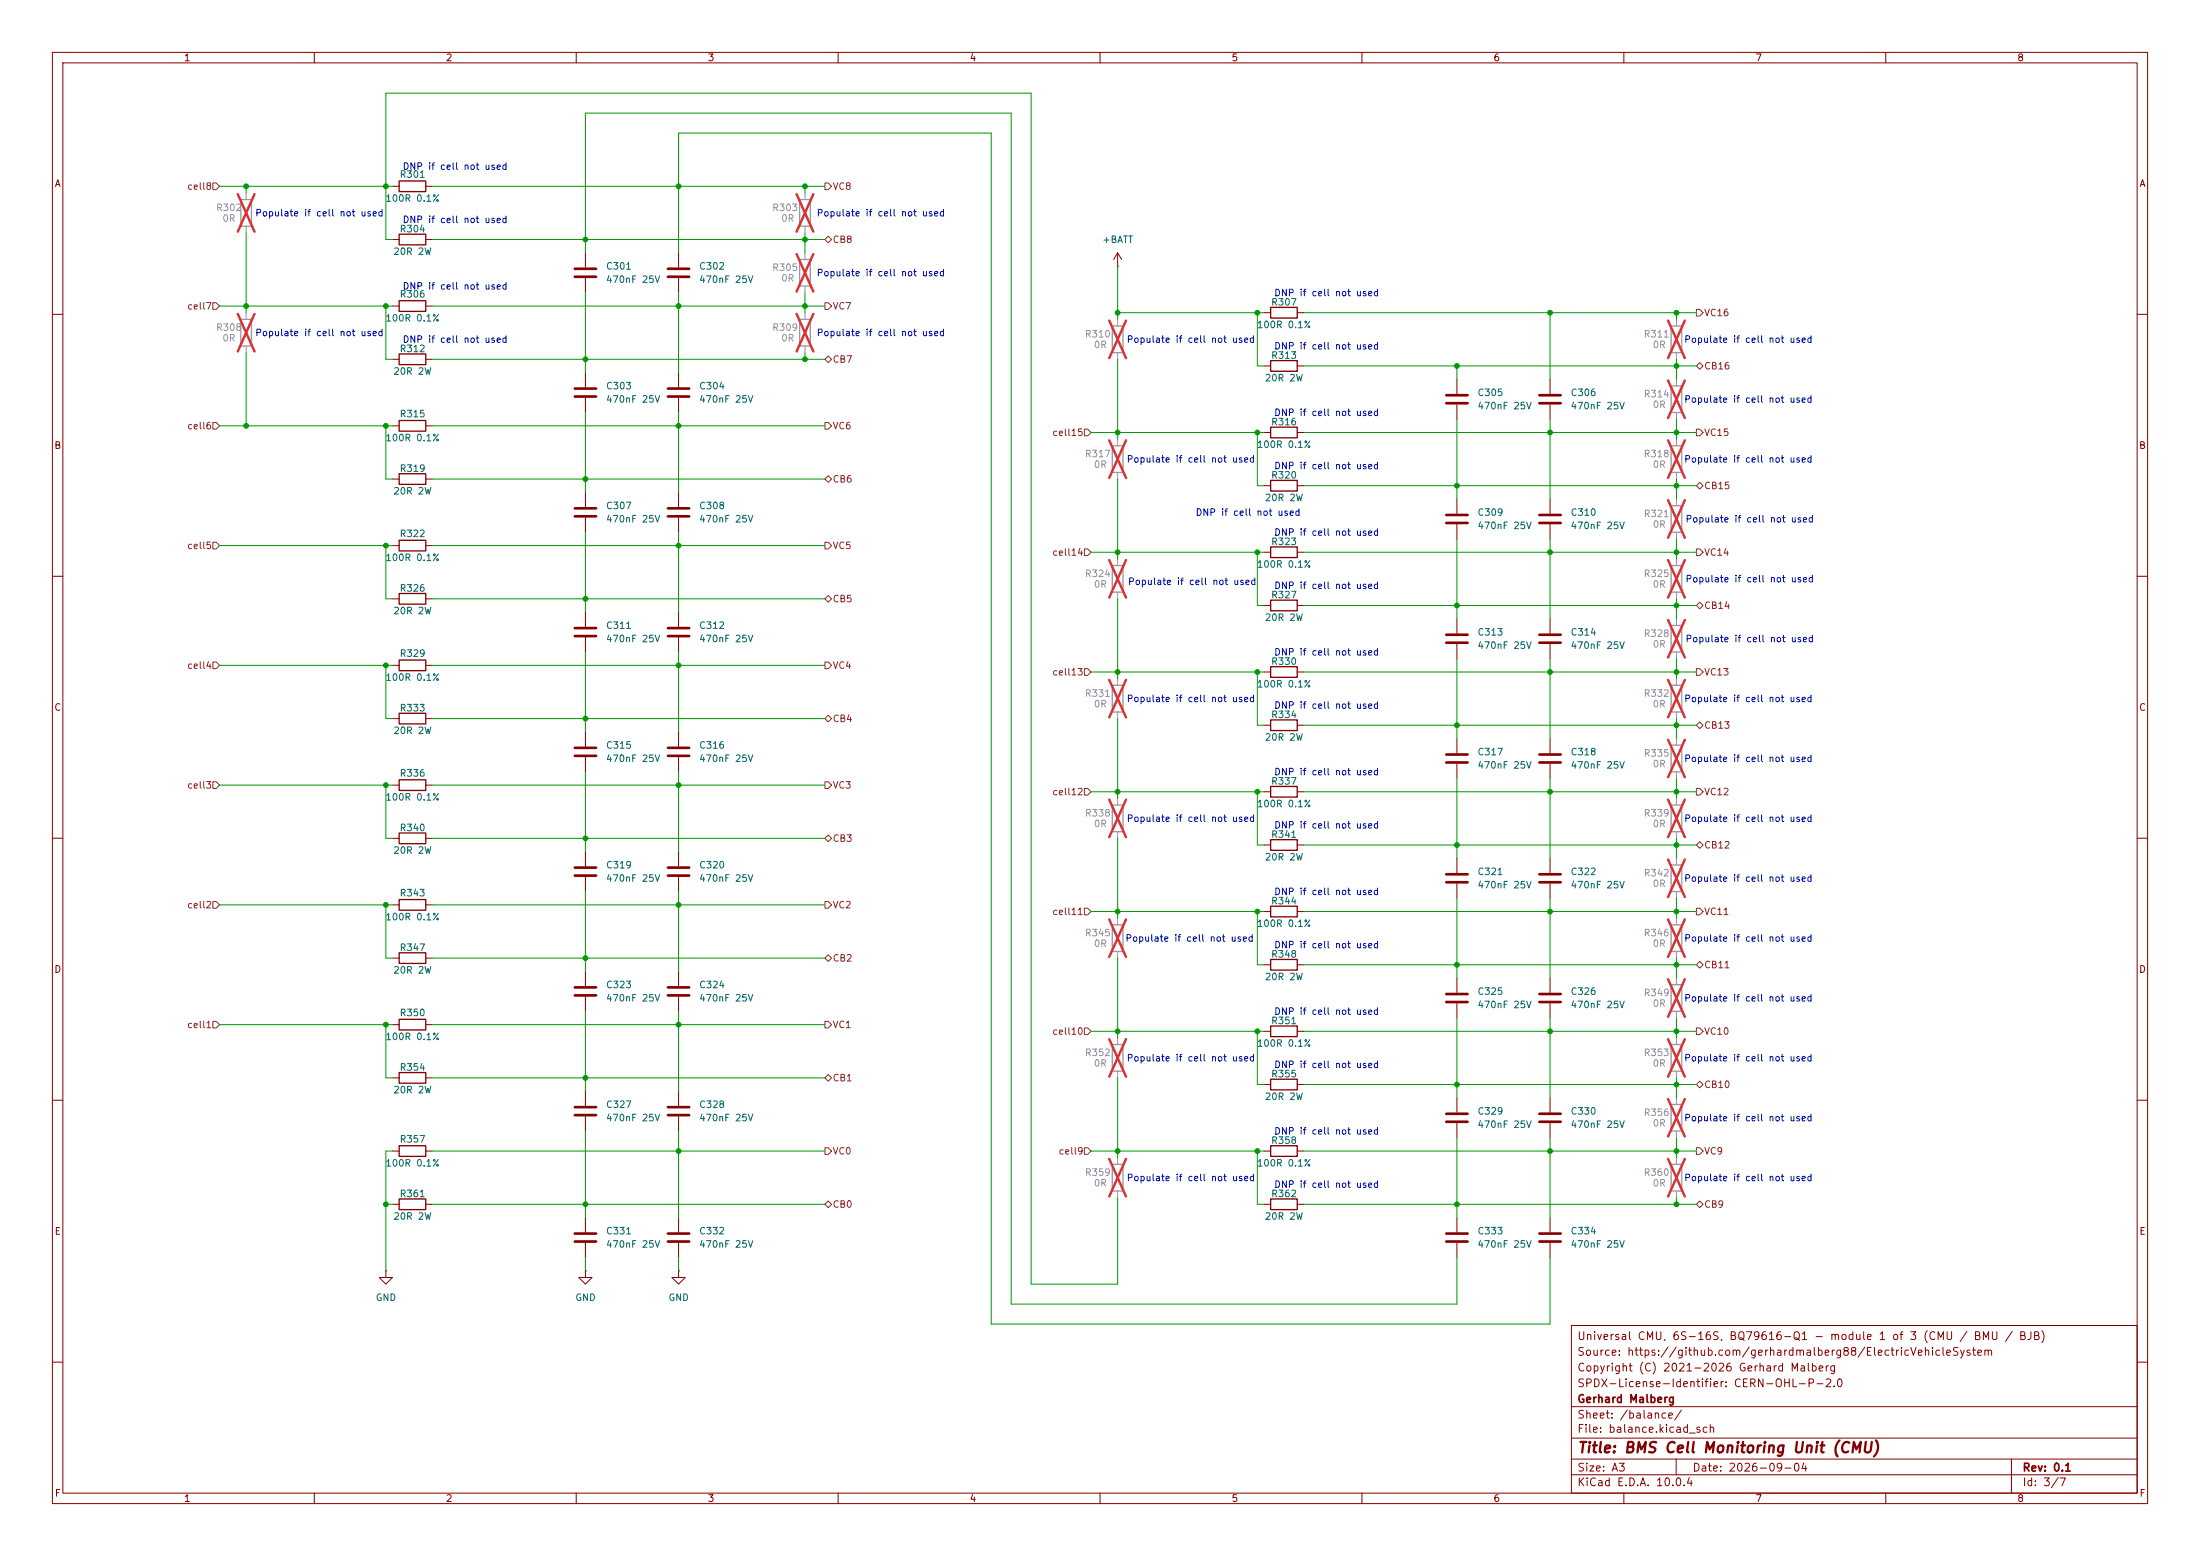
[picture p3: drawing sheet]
<svg xmlns="http://www.w3.org/2000/svg" width="420mm" height="297mm" viewBox="0 0 420 297" stroke-linecap="round" stroke-linejoin="round" font-family="sans-serif">
<g fill="none" stroke="#840000" stroke-width=".19">
<path d="M10 10h400v277h-400zM12 12h396v273h-396zM60 10v2M110 10v2M160 10v2M210 10v2M260 10v2M310 10v2M360 10v2M74.9 35.6h1.3M81.3 35.6h1.2M74.9 45.7h1.3"/>
<path d="M74.9 58.4h1.3M81.3 45.7h1.2M81.3 58.4h1.2M111.8 48.3v2.8M111.8 53.1v2.8M129.5 48.3v2.8M129.5 53.1v2.8M213.4 50.8h.1M213.4 48.3l-.8 1.2M213.4 48.3l.7 1.2M213.4 48.3v2.5M241.3 59.7h1.3"/>
<path d="M247.6 59.7h1.3M10 60h2M74.9 68.6h1.3M81.3 68.6h1.2M111.8 71.1v2.8M111.8 75.9v2.8M129.5 71.1v2.8M129.5 75.9v2.8M241.3 69.9h1.3M247.6 69.9h1.3M278.1 72.4v2.8M278.1 77.2v2.8"/>
<path d="M295.9 72.4v2.8M295.9 77.2v2.8M408 60h2M74.9 91.4h1.3M74.9 81.3h1.3M81.3 91.4h1.2M81.3 81.3h1.2M111.8 94v2.8M111.8 98.8v2.8M129.5 94v2.8M129.5 98.8v2.8M241.3 82.6h1.3"/>
<path d="M241.3 92.7h1.3M247.6 82.6h1.3M247.6 92.7h1.3M278.1 95.3v2.7M295.9 95.3v2.7M10 110h2M74.9 104.1h1.3M74.9 114.3h1.3M81.3 104.1h1.2M81.3 114.3h1.2M111.8 116.8v2.8M129.5 116.8v2.8"/>
<path d="M241.3 115.6h1.3M241.3 105.4h1.3M247.6 115.6h1.3M247.6 105.4h1.3M278.1 100.1v2.8M278.1 118.1v2.8M295.9 100.1v2.8M295.9 118.1v2.8M408 110h2M74.9 127h1.3M74.9 137.2h1.3M81.3 127h1.2"/>
<path d="M81.3 137.2h1.2M111.8 121.7v2.8M111.8 139.7v2.8M129.5 121.7v2.8M129.5 139.7v2.8M241.3 138.4h1.3M241.3 128.3h1.3M247.6 138.4h1.3M247.6 128.3h1.3M278.1 122.9v2.8M295.9 122.9v2.8M10 160h2"/>
<path d="M74.9 149.9h1.3M81.3 149.9h1.2M111.8 144.5v2.8M129.5 144.5v2.8M241.3 151.1h1.3M247.6 151.1h1.3M278.1 141v2.8M278.1 145.8v2.8M295.9 141v2.8M295.9 145.8v2.8M408 160h2M74.9 172.7h1.3"/>
<path d="M74.9 160h1.3M81.3 172.7h1.2M81.3 160h1.2M111.8 162.6v2.8M111.8 167.4v2.8M129.5 162.6v2.8M129.5 167.4v2.8M241.3 161.3h1.3M241.3 174h1.3M247.6 161.3h1.3M247.6 174h1.3M278.1 163.8v2.8"/>
<path d="M278.1 168.7v2.8M295.9 163.8v2.8M295.9 168.7v2.8M74.9 195.6h1.3M74.9 182.9h1.3M81.3 195.6h1.2M81.3 182.9h1.2M111.8 185.4v2.8M111.8 190.2v2.8M129.5 185.4v2.8M129.5 190.2v2.8M241.3 184.2h1.3"/>
<path d="M241.3 196.9h1.3M247.6 184.2h1.3M247.6 196.9h1.3M278.1 186.7v2.8M278.1 191.5v2.8M295.9 186.7v2.8M295.9 191.5v2.8M10 210h2M74.9 205.7h1.3M74.9 219.7h1.3M81.3 205.7h1.2M81.3 219.7h1.2"/>
<path d="M111.8 208.3v2.8M111.8 213.1v2.8M129.5 208.3v2.8M129.5 213.1v2.8M241.3 219.7h1.3M241.3 207h1.3M247.6 219.7h1.3M247.6 207h1.3M278.1 209.6v2.7M278.1 214.4v2.8M295.9 209.6v2.7M295.9 214.4v2.8"/>
<path d="M408 210h2M74.9 229.9h1.3M81.3 229.9h1.2M111.8 232.4v2.8M111.8 237.2v2.8M129.5 232.4v2.8M129.5 237.2v2.8M241.3 229.9h1.3M247.6 229.9h1.3M278.1 232.4v2.8M278.1 237.2v2.8M295.9 232.4v2.8"/>
<path d="M295.9 237.2v2.8M73.7 242.6v1.2h1.2l-1.2 1.3-1.3-1.3h1.3M73.7 242.6h.1M111.8 242.6v1.2h1.2l-1.2 1.3-1.3-1.3h1.3M111.8 242.6h.1M129.5 242.6v1.2h1.3l-1.3 1.3-1.2-1.3h1.2M129.5 242.6h.1M300 253h108v32h-108zM10 260h2M300 278.5h108M300 274.5h108M300 268.5h108"/>
<path d="M320 278.5v3M384 278.5v6.5M408 260h2M60 285v2M110 285v2M160 285v2M210 285v2M260 285v2M300 281.5h108M310 285v2M360 285v2"/>
</g>
<g fill="none" stroke="#9c9b98" stroke-width=".25">
<path d="M46 38.1h2v5.1h-2zM152.7 38.1h2v5.1h-2zM152.7 49.5h2v5.1h-2zM46 61h2v5h-2zM152.7 61h2v5h-2zM212.3 62.2h2.1v5.1h-2.1zM319 73.7h2.1v5h-2.1zM319 62.2h2.1v5.1h-2.1zM212.3 85.1h2.1v5.1h-2.1zM319 96.5h2.1v5.1h-2.1zM319 85.1h2.1v5.1h-2.1zM212.3 108h2.1v5h-2.1z"/>
<path d="M319 108h2.1v5h-2.1zM319 119.4h2.1v5.1h-2.1zM212.3 130.8h2.1v5.1h-2.1zM319 130.8h2.1v5.1h-2.1zM212.3 153.7h2.1v5.1h-2.1zM319 142.2h2.1v5.1h-2.1zM319 153.7h2.1v5.1h-2.1zM212.3 176.5h2.1v5.1h-2.1zM319 165.1h2.1v5.1h-2.1zM319 176.5h2.1v5.1h-2.1zM212.3 199.4h2.1v5.1h-2.1zM319 188h2.1v5h-2.1z"/>
<path d="M319 199.4h2.1v5.1h-2.1zM319 210.8h2.1v5.1h-2.1zM212.3 222.2h2.1v5.1h-2.1zM319 222.2h2.1v5.1h-2.1z"/>
</g>
<g fill="none" stroke="#9c9b98" stroke-width=".19">
<path d="M47 36.8v1.3M153.7 36.8v1.3M47 43.2v1.3M47 59.7v1.3M153.7 43.2v1.3M153.7 48.3v1.2M153.7 54.6v1.3M153.7 59.7v1.3M47 66v1.3M153.7 66v1.3M213.4 61v1.2M213.4 67.3v1.3"/>
<path d="M320 61v1.2M320 67.3v1.3M320 72.4v1.3M320 78.7v1.3M213.4 83.8v1.3M213.4 90.2v1.2M320 83.8v1.3M320 90.2v1.2M320 95.3v1.2M213.4 106.7v1.3M213.4 113v1.3M320 101.6v1.3"/>
<path d="M320 106.7v1.3M320 113v1.3M320 118.1v1.3M213.4 129.5v1.3M213.4 135.9v1.3M320 124.5v1.2M320 129.5v1.3M320 135.9v1.3M213.4 152.4v1.3M213.4 158.8v1.2M320 141v1.2M320 147.3v1.3"/>
<path d="M320 152.4v1.3M320 158.8v1.2M213.4 175.3v1.2M320 163.8v1.3M320 170.2v1.3M320 175.3v1.2M213.4 181.6v1.3M213.4 198.1v1.3M320 181.6v1.3M320 186.7v1.3M320 193v1.3M320 198.1v1.3"/>
<path d="M213.4 204.5v1.2M320 204.5v1.2M320 209.6v1.2M320 215.9v1.3M213.4 221v1.2M213.4 227.3v1.3M320 221v1.2M320 227.3v1.3"/>
</g>
<g fill="none" stroke="#e12e31" stroke-width=".46">
<path d="M45.4 37.1l3.2 7.1M48.6 37.1l-3.2 7.1M152.1 37.1l3.2 7.1M155.3 37.1l-3.2 7.1M45.4 59.9l3.2 7.2M48.6 59.9l-3.2 7.2M152.1 59.9l3.2 7.2M152.1 48.5l3.2 7.2M155.3 59.9l-3.2 7.2M155.3 48.5l-3.2 7.2M211.8 61.2l3.2 7.2M215 61.2l-3.2 7.2"/>
<path d="M318.4 72.6l3.2 7.2M318.4 61.2l3.2 7.2M321.6 72.6l-3.2 7.2M321.6 61.2l-3.2 7.2M211.8 84l3.2 7.2M215 84l-3.2 7.2M318.4 95.5l3.2 7.1M318.4 84l3.2 7.2M321.6 95.5l-3.2 7.1M321.6 84l-3.2 7.2M211.8 106.9l3.2 7.2M215 106.9l-3.2 7.2"/>
<path d="M318.4 106.9l3.2 7.2M318.4 118.3l3.2 7.2M321.6 106.9l-3.2 7.2M321.6 118.3l-3.2 7.2M211.8 129.8l3.2 7.1M215 129.8l-3.2 7.1M318.4 129.8l3.2 7.1M321.6 129.8l-3.2 7.1M211.8 152.6l3.2 7.2M215 152.6l-3.2 7.2M318.4 141.2l3.2 7.2M318.4 152.6l3.2 7.2"/>
<path d="M321.6 141.2l-3.2 7.2M321.6 152.6l-3.2 7.2M211.8 175.5l3.2 7.2M215 175.5l-3.2 7.2M318.4 164.1l3.2 7.1M318.4 175.5l3.2 7.2M321.6 164.1l-3.2 7.1M321.6 175.5l-3.2 7.2M211.8 198.3l3.2 7.2M215 198.3l-3.2 7.2M318.4 186.9l3.2 7.2M318.4 198.3l3.2 7.2"/>
<path d="M321.6 186.9l-3.2 7.2M321.6 198.3l-3.2 7.2M318.4 209.8l3.2 7.1M321.6 209.8l-3.2 7.1M211.8 221.2l3.2 7.2M215 221.2l-3.2 7.2M318.4 221.2l3.2 7.2M321.6 221.2l-3.2 7.2"/>
</g>
<g fill="none" stroke="#840000" stroke-width=".25">
<path d="M76.2 34.5h5.1v2.1h-5.1zM76.2 44.7h5.1v2h-5.1zM76.2 57.4h5.1v2h-5.1zM242.6 58.7h5v2h-5zM76.2 67.6h5.1v2h-5.1zM242.6 68.8h5v2.1h-5zM76.2 90.4h5.1v2.1h-5.1zM76.2 80.3h5.1v2h-5.1zM242.6 81.5h5v2.1h-5zM242.6 91.7h5v2h-5zM76.2 103.1h5.1v2.1h-5.1zM76.2 113.3h5.1v2h-5.1z"/>
<path d="M242.6 114.6h5v2h-5zM242.6 104.4h5v2h-5zM76.2 126h5.1v2h-5.1zM76.2 136.1h5.1v2.1h-5.1zM242.6 137.4h5v2h-5zM242.6 127.3h5v2h-5zM76.2 148.8h5.1v2.1h-5.1zM76.2 159h5.1v2h-5.1zM242.6 150.1h5v2h-5zM76.2 171.7h5.1v2h-5.1zM242.6 160.3h5v2h-5zM242.6 173h5v2h-5z"/>
<path d="M76.2 194.6h5.1v2h-5.1zM76.2 181.9h5.1v2h-5.1zM242.6 183.1h5v2.1h-5zM242.6 195.8h5v2.1h-5zM76.2 204.7h5.1v2.1h-5.1zM76.2 218.7h5.1v2h-5.1zM242.6 218.7h5v2h-5zM242.6 206h5v2h-5zM76.2 228.9h5.1v2h-5.1zM242.6 228.9h5v2h-5z"/>
</g>
<g fill="none" stroke="#840000" stroke-width=".51">
<path d="M109.7 51.3h4.1M109.7 52.8h4.1M127.5 51.3h4.1M127.5 52.8h4.1M109.7 74.2h4.1M109.7 75.7h4.1M127.5 74.2h4.1M127.5 75.7h4.1M276.1 75.4h4.1M276.1 77h4.1M293.9 75.4h4M293.9 77h4"/>
<path d="M109.7 97h4.1M109.7 98.6h4.1M127.5 97h4.1M127.5 98.6h4.1M276.1 98.3h4.1M276.1 99.8h4.1M293.9 98.3h4M293.9 99.8h4M109.7 119.9h4.1M127.5 119.9h4.1M109.7 121.4h4.1M127.5 121.4h4.1"/>
<path d="M276.1 121.2h4.1M276.1 122.7h4.1M293.9 121.2h4M293.9 122.7h4M109.7 142.7h4.1M109.7 144.3h4.1M127.5 142.7h4.1M127.5 144.3h4.1M276.1 144h4.1M276.1 145.5h4.1M293.9 144h4M293.9 145.5h4"/>
<path d="M109.7 165.6h4.1M109.7 167.1h4.1M127.5 165.6h4.1M127.5 167.1h4.1M276.1 166.9h4.1M276.1 168.4h4.1M293.9 166.9h4M293.9 168.4h4M109.7 188.5h4.1M109.7 190h4.1M127.5 188.5h4.1M127.5 190h4.1"/>
<path d="M276.1 189.7h4.1M276.1 191.3h4.1M293.9 189.7h4M293.9 191.3h4M109.7 211.3h4.1M109.7 212.9h4.1M127.5 211.3h4.1M127.5 212.9h4.1M276.1 212.6h4.1M276.1 214.1h4.1M293.9 212.6h4M293.9 214.1h4"/>
<path d="M109.7 235.5h4.1M109.7 237h4.1M127.5 235.5h4.1M127.5 237h4.1M276.1 235.5h4.1M276.1 237h4.1M293.9 235.5h4M293.9 237h4"/>
</g>
<g fill="none" stroke="#725600" stroke-width=".19">
<path d="M40.6 34.9h.7l.6 .7-.6 .6h-.7zM157.5 34.9h.6l.6 .7-.6 .6h-.6zM40.6 57.8h.7l.6 .6-.6 .7h-.7zM157.5 45.7l.6-.6 .6 .6-.6 .7zM157.5 57.8h.6l.6 .6-.6 .7h-.6zM323.8 59.1h.7l.6 .6-.6 .6h-.7zM157.5 68.6l.6-.7 .6 .7-.6 .6zM323.8 69.9l.7-.7 .6 .7-.6 .6zM40.6 80.6h.7l.6 .7-.6 .6h-.7zM157.5 80.6h.6l.6 .7-.6 .6h-.6zM157.5 91.4l.6-.6 .6 .6-.6 .7zM207 81.9h.6l.7 .7-.7 .6h-.6z"/>
<path d="M323.8 81.9h.7l.6 .7-.6 .6h-.7zM324.5 92.1l.6 .6-.6 .6-.7-.6zM40.6 103.5h.7l.6 .6-.6 .7h-.7zM157.5 103.5h.6l.6 .6-.6 .7h-.6zM157.5 114.3l.6-.6 .6 .6-.6 .6zM207 104.8h.6l.7 .6-.7 .6h-.6zM323.8 104.8h.7l.6 .6-.6 .6h-.7zM324.5 114.9l.6 .7-.6 .6-.7-.6zM40.6 126.4h.7l.6 .6-.6 .6h-.7zM157.5 126.4h.6l.6 .6-.6 .6h-.6zM157.5 137.2l.6-.7 .6 .7-.6 .6zM207 127.6h.6l.7 .7-.7 .6h-.6z"/>
<path d="M323.8 127.6h.7l.6 .7-.6 .6h-.7zM323.8 138.4l.7-.6 .6 .6-.6 .7zM40.6 149.2h.7l.6 .7-.6 .6h-.7zM157.5 149.2h.6l.6 .7-.6 .6h-.6zM207 150.5h.6l.7 .6-.7 .7h-.6zM323.8 150.5h.7l.6 .6-.6 .7h-.7zM40.6 172.1h.7l.6 .6-.6 .7h-.7zM157.5 160l.6-.6 .6 .6-.6 .7zM157.5 172.1h.6l.6 .6-.6 .7h-.6zM207 173.4h.6l.7 .6-.7 .6h-.6zM323.8 161.3l.7-.6 .6 .6-.6 .6zM323.8 173.4h.7l.6 .6-.6 .6h-.7z"/>
<path d="M40.6 194.9h.7l.6 .7-.6 .6h-.7zM157.5 194.9h.6l.6 .7-.6 .6h-.6zM157.5 182.9l.6-.7 .6 .7-.6 .6zM207 196.2h.6l.7 .7-.7 .6h-.6zM323.8 196.2h.7l.6 .7-.6 .6h-.7zM323.8 184.2l.7-.7 .6 .7-.6 .6zM157.5 219.1h.6l.6 .6-.6 .6h-.6zM157.5 205.7l.6-.6 .6 .6-.6 .7zM207 219.1h.6l.7 .6-.7 .6h-.6zM323.8 219.1h.7l.6 .6-.6 .6h-.7zM323.8 207l.7-.6 .6 .6-.6 .6zM157.5 229.9l.6-.7 .6 .7-.6 .6z"/>
<path d="M323.8 229.9l.7-.7 .6 .7-.6 .6z"/>
</g>
<g fill="none" stroke="#009600" stroke-width=".19">
<path d="M41.9 35.6h33M47 35.6v1.2M82.5 35.6h75M153.7 35.6v1.2M41.9 58.4h33M47 44.5v15.2M73.7 58.4v10.2h1.2M74.9 45.7h-1.2v-27.9h123.1v227.3h16.6v-16.5M82.5 58.4h75M82.5 45.7h75M111.8 48.3v-26.7h81.2v227.3h85.1v-8.9M111.8 55.9v15.2"/>
<path d="M129.5 48.3v-22.9h59.7v227.3h106.7v-12.7M129.5 55.9v15.2M153.7 44.5v3.8M153.7 55.9v3.8M213.4 50.8v10.2M213.4 59.7h27.9M240 59.7v10.2h1.3M248.9 59.7h74.9M295.9 59.7v12.7M320 59.7v1.3M47 67.3v14M82.5 68.6h75"/>
<path d="M111.8 78.7v15.3M129.5 78.7v15.3M153.7 67.3v1.3M213.4 68.6v15.2M248.9 69.9h74.9M278.1 69.9v2.5M320 68.6v3.8M41.9 81.3h33M73.7 81.3v10.1h1.2M82.5 91.4h75M82.5 81.3h75M208.3 82.6h33"/>
<path d="M213.4 91.4v15.3M240 82.6v10.1h1.3M248.9 82.6h74.9M248.9 92.7h74.9M278.1 80v15.3M295.9 80v15.3M320 80v3.8M320 91.4v3.9M41.9 104.1h33M73.7 104.1v10.2h1.2M82.5 114.3h75M82.5 104.1h75"/>
<path d="M111.8 101.6v15.2M129.5 101.6v15.2M208.3 105.4h33M213.4 114.3v15.2M240 105.4v10.2h1.3M248.9 105.4h74.9M248.9 115.6h74.9M278.1 102.9v15.2M295.9 102.9v15.2M320 102.9v3.8M320 114.3v3.8M41.9 127h33"/>
<path d="M73.7 127v10.2h1.2M82.5 127h75M82.5 137.2h75M111.8 124.5v15.2M129.5 124.5v15.2M208.3 128.3h33M213.4 137.2v15.2M240 128.3v10.1h1.3M248.9 128.3h74.9M248.9 138.4h74.9M278.1 125.7v15.3M295.9 125.7v15.3"/>
<path d="M320 125.7v3.8M320 137.2v3.8M41.9 149.9h33M73.7 149.9v10.1h1.2M82.5 149.9h75M111.8 147.3v15.3M129.5 147.3v15.3M208.3 151.1h33M240 151.1v10.2h1.3M248.9 151.1h74.9M278.1 148.6v15.2M295.9 148.6v15.2"/>
<path d="M320 148.6v3.8M41.9 172.7h33M73.7 172.7v10.2h1.2M82.5 172.7h75M82.5 160h75M111.8 170.2v15.2M129.5 170.2v15.2M208.3 174h33M213.4 160v15.3M240 174v10.2h1.3M248.9 174h74.9M248.9 161.3h74.9"/>
<path d="M278.1 171.5v15.2M295.9 171.5v15.2M320 160v3.8M320 171.5v3.8M41.9 195.6h33M73.7 195.6v10.1h1.2M82.5 182.9h75M82.5 195.6h75M111.8 193v15.3M129.5 193v15.3M208.3 196.9h33M213.4 182.9v15.2"/>
<path d="M240 196.9v10.1h1.3M248.9 184.2h74.9M248.9 196.9h74.9M278.1 194.3v15.3M295.9 194.3v15.3M320 182.9v3.8M320 194.3v3.8M74.9 219.7h-1.2v22.9M82.5 219.7h75M82.5 205.7h75M111.8 215.9v16.5M129.5 215.9v16.5"/>
<path d="M208.3 219.7h33M213.4 205.7v15.3M240 219.7v10.2h1.3M248.9 207h74.9M248.9 219.7h74.9M278.1 217.2v15.2M295.9 217.2v15.2M320 205.7v3.9M320 217.2v3.8M73.7 229.9h1.2M82.5 229.9h75M248.9 229.9h74.9"/>
<path d="M320 228.6v1.3M111.8 240v2.6M129.5 240v2.6"/>
</g>
<g fill="#009600" stroke="#009600" stroke-width=".19">
<circle cx="240" cy="59.7" r=".46"/>
<circle cx="153.7" cy="68.6" r=".46"/>
<circle cx="153.7" cy="45.7" r=".46"/>
<circle cx="153.7" cy="58.4" r=".46"/>
<circle cx="153.7" cy="35.6" r=".46"/>
<circle cx="213.4" cy="82.6" r=".46"/>
<circle cx="213.4" cy="59.7" r=".46"/>
<circle cx="129.5" cy="172.7" r=".46"/>
<circle cx="111.8" cy="182.9" r=".46"/>
<circle cx="111.8" cy="205.7" r=".46"/>
<circle cx="129.5" cy="195.6" r=".46"/>
<circle cx="129.5" cy="219.7" r=".46"/>
<circle cx="213.4" cy="174" r=".46"/>
<circle cx="213.4" cy="196.9" r=".46"/>
<circle cx="213.4" cy="219.7" r=".46"/>
<circle cx="213.4" cy="105.4" r=".46"/>
<circle cx="213.4" cy="128.3" r=".46"/>
<circle cx="213.4" cy="151.1" r=".46"/>
<circle cx="129.5" cy="149.9" r=".46"/>
<circle cx="73.7" cy="35.6" r=".46"/>
<circle cx="73.7" cy="58.4" r=".46"/>
<circle cx="111.8" cy="45.7" r=".46"/>
<circle cx="129.5" cy="35.6" r=".46"/>
<circle cx="129.5" cy="81.3" r=".46"/>
<circle cx="129.5" cy="58.4" r=".46"/>
<circle cx="240" cy="174" r=".46"/>
<circle cx="278.1" cy="184.2" r=".46"/>
<circle cx="278.1" cy="161.3" r=".46"/>
<circle cx="240" cy="196.9" r=".46"/>
<circle cx="295.9" cy="219.7" r=".46"/>
<circle cx="295.9" cy="196.9" r=".46"/>
<circle cx="320" cy="207" r=".46"/>
<circle cx="320" cy="196.9" r=".46"/>
<circle cx="320" cy="219.7" r=".46"/>
<circle cx="320" cy="229.9" r=".46"/>
<circle cx="320" cy="174" r=".46"/>
<circle cx="295.9" cy="174" r=".46"/>
<circle cx="320" cy="161.3" r=".46"/>
<circle cx="320" cy="184.2" r=".46"/>
<circle cx="278.1" cy="207" r=".46"/>
<circle cx="278.1" cy="229.9" r=".46"/>
<circle cx="240" cy="219.7" r=".46"/>
<circle cx="111.8" cy="114.3" r=".46"/>
<circle cx="73.7" cy="81.3" r=".46"/>
<circle cx="111.8" cy="68.6" r=".46"/>
<circle cx="111.8" cy="91.4" r=".46"/>
<circle cx="73.7" cy="172.7" r=".46"/>
<circle cx="73.7" cy="195.6" r=".46"/>
<circle cx="73.7" cy="149.9" r=".46"/>
<circle cx="111.8" cy="160" r=".46"/>
<circle cx="47" cy="58.4" r=".46"/>
<circle cx="47" cy="81.3" r=".46"/>
<circle cx="47" cy="35.6" r=".46"/>
<circle cx="73.7" cy="104.1" r=".46"/>
<circle cx="129.5" cy="127" r=".46"/>
<circle cx="111.8" cy="137.2" r=".46"/>
<circle cx="73.7" cy="127" r=".46"/>
<circle cx="129.5" cy="104.1" r=".46"/>
<circle cx="111.8" cy="229.9" r=".46"/>
<circle cx="73.7" cy="229.9" r=".46"/>
<circle cx="295.9" cy="151.1" r=".46"/>
<circle cx="320" cy="151.1" r=".46"/>
<circle cx="278.1" cy="138.4" r=".46"/>
<circle cx="320" cy="115.6" r=".46"/>
<circle cx="320" cy="138.4" r=".46"/>
<circle cx="320" cy="128.3" r=".46"/>
<circle cx="295.9" cy="128.3" r=".46"/>
<circle cx="240" cy="105.4" r=".46"/>
<circle cx="240" cy="128.3" r=".46"/>
<circle cx="240" cy="151.1" r=".46"/>
<circle cx="295.9" cy="59.7" r=".46"/>
<circle cx="295.9" cy="105.4" r=".46"/>
<circle cx="278.1" cy="115.6" r=".46"/>
<circle cx="278.1" cy="69.9" r=".46"/>
<circle cx="240" cy="82.6" r=".46"/>
<circle cx="295.9" cy="82.6" r=".46"/>
<circle cx="278.1" cy="92.7" r=".46"/>
<circle cx="320" cy="105.4" r=".46"/>
<circle cx="320" cy="69.9" r=".46"/>
<circle cx="320" cy="59.7" r=".46"/>
<circle cx="320" cy="82.6" r=".46"/>
<circle cx="320" cy="92.7" r=".46"/>
</g>
<text font-size="2" fill="#840000" x="301" y="277.8">Title: BMS Cell Monitoring Unit (CMU)</text>
<g font-size="1.5" fill="#840000">
<text x="301" y="256.1">Universal CMU, 6S-16S, BQ79616-Q1 - module 1 of 3 (CMU / BMU / BJB)</text>
<text x="301" y="262.1">Copyright (C) 2021-2026 Gerhard Malberg</text>
<text x="301" y="259.1">Source: https://github.com/gerhardmalberg88/ElectricVehicleSystem</text>
<text x="301" y="268.1">Gerhard Malberg</text>
<text x="301" y="265.1">SPDX-License-Identifier: CERN-OHL-P-2.0</text>
<text x="301" y="273.8">File: balance.kicad_sch</text>
<text x="301" y="271.1">Sheet: /balance/</text>
<text x="301" y="281.2">Size: A3</text>
<text x="323" y="281.2">Date: 2026-09-04</text>
<text x="386" y="281.2">Rev: 0.1</text>
<text x="301" y="284">KiCad E.D.A. 10.0.4</text>
<text x="386" y="284">Id: 3/7</text>
</g>
<g font-size="1.3" fill="#840000">
<text x="35" y="12">1</text>
<text x="85" y="12">2</text>
<text x="135" y="12">3</text>
<text x="185" y="12">4</text>
<text x="235" y="12">5</text>
<text x="285" y="12">6</text>
<text x="335" y="12">7</text>
<text x="385" y="12">8</text>
<text x="10.3" y="36">A</text>
<text x="408.3" y="36">A</text>
<text x="10.3" y="86">B</text>
<text x="408.2" y="86">B</text>
<text x="10.3" y="136">C</text>
<text x="408.2" y="136">C</text>
<text x="10.3" y="186">D</text>
<text x="408.2" y="186">D</text>
<text x="10.3" y="236">E</text>
<text x="408.3" y="236">E</text>
<text x="10.3" y="286">F</text>
<text x="35" y="287">1</text>
<text x="85" y="287">2</text>
<text x="135" y="287">3</text>
<text x="185" y="287">4</text>
<text x="235" y="287">5</text>
<text x="285" y="287">6</text>
<text x="335" y="287">7</text>
<text x="385" y="287">8</text>
<text x="408.3" y="286">F</text>
</g>
<g font-size="1.3" fill="#006464">
<text x="76.2" y="34.2">R301</text>
<text x="73.5" y="38.8">100R 0.1%</text>
<text x="76.2" y="44.7">R304</text>
<text x="210.3" y="46.7">+BATT</text>
<text x="75" y="49">20R 2W</text>
<text x="115.6" y="51.8">C301</text>
<text x="133.4" y="51.8">C302</text>
<text x="76.2" y="57.1">R306</text>
<text x="115.6" y="54.3">470nF 25V</text>
<text x="133.4" y="54.3">470nF 25V</text>
<text x="242.6" y="58.6">R307</text>
<text x="73.5" y="61.7">100R 0.1%</text>
<text x="239.8" y="62.9">100R 0.1%</text>
<text x="75" y="71.8">20R 2W</text>
<text x="76.2" y="67.5">R312</text>
<text x="242.6" y="68.8">R313</text>
<text x="115.6" y="74.6">C303</text>
<text x="115.6" y="77.2">470nF 25V</text>
<text x="133.4" y="74.6">C304</text>
<text x="133.4" y="77.2">470nF 25V</text>
<text x="241.3" y="73.1">20R 2W</text>
<text x="281.9" y="75.9">C305</text>
<text x="299.7" y="75.9">C306</text>
<text x="76.2" y="80">R315</text>
<text x="242.6" y="81.5">R316</text>
<text x="281.9" y="78.4">470nF 25V</text>
<text x="299.7" y="78.4">470nF 25V</text>
<text x="73.5" y="84.5">100R 0.1%</text>
<text x="239.8" y="85.8">100R 0.1%</text>
<text x="75" y="94.7">20R 2W</text>
<text x="76.2" y="90.4">R319</text>
<text x="241.3" y="96">20R 2W</text>
<text x="242.6" y="91.6">R320</text>
<text x="115.6" y="97.5">C307</text>
<text x="115.6" y="100">470nF 25V</text>
<text x="133.4" y="97.5">C308</text>
<text x="133.4" y="100">470nF 25V</text>
<text x="281.9" y="98.8">C309</text>
<text x="281.9" y="101.3">470nF 25V</text>
<text x="299.7" y="98.8">C310</text>
<text x="299.7" y="101.3">470nF 25V</text>
<text x="73.5" y="107.4">100R 0.1%</text>
<text x="76.2" y="102.8">R322</text>
<text x="242.6" y="104.3">R323</text>
<text x="76.2" y="113.2">R326</text>
<text x="239.8" y="108.7">100R 0.1%</text>
<text x="75" y="117.6">20R 2W</text>
<text x="241.3" y="118.8">20R 2W</text>
<text x="242.6" y="114.5">R327</text>
<text x="76.2" y="125.7">R329</text>
<text x="115.6" y="120.4">C311</text>
<text x="115.6" y="122.9">470nF 25V</text>
<text x="133.4" y="120.4">C312</text>
<text x="133.4" y="122.9">470nF 25V</text>
<text x="281.9" y="121.6">C313</text>
<text x="281.9" y="124.2">470nF 25V</text>
<text x="299.7" y="121.6">C314</text>
<text x="299.7" y="124.2">470nF 25V</text>
<text x="73.5" y="130.3">100R 0.1%</text>
<text x="239.8" y="131.5">100R 0.1%</text>
<text x="242.6" y="127.2">R330</text>
<text x="76.2" y="136.1">R333</text>
<text x="242.6" y="137.4">R334</text>
<text x="75" y="140.4">20R 2W</text>
<text x="115.6" y="143.2">C315</text>
<text x="133.4" y="143.2">C316</text>
<text x="241.3" y="141.7">20R 2W</text>
<text x="76.2" y="148.5">R336</text>
<text x="115.6" y="145.8">470nF 25V</text>
<text x="133.4" y="145.8">470nF 25V</text>
<text x="281.9" y="144.5">C317</text>
<text x="281.9" y="147">470nF 25V</text>
<text x="299.7" y="144.5">C318</text>
<text x="299.7" y="147">470nF 25V</text>
<text x="73.5" y="153.1">100R 0.1%</text>
<text x="239.8" y="154.4">100R 0.1%</text>
<text x="242.6" y="150.1">R337</text>
<text x="76.2" y="159">R340</text>
<text x="242.6" y="160.2">R341</text>
<text x="75" y="163.3">20R 2W</text>
<text x="115.6" y="166.1">C319</text>
<text x="133.4" y="166.1">C320</text>
<text x="241.3" y="164.5">20R 2W</text>
<text x="281.9" y="167.3">C321</text>
<text x="299.7" y="167.3">C322</text>
<text x="76.2" y="171.4">R343</text>
<text x="115.6" y="168.6">470nF 25V</text>
<text x="133.4" y="168.6">470nF 25V</text>
<text x="242.6" y="172.9">R344</text>
<text x="281.9" y="169.9">470nF 25V</text>
<text x="299.7" y="169.9">470nF 25V</text>
<text x="73.5" y="176">100R 0.1%</text>
<text x="239.8" y="177.2">100R 0.1%</text>
<text x="76.2" y="181.8">R347</text>
<text x="242.6" y="183.1">R348</text>
<text x="75" y="186.1">20R 2W</text>
<text x="115.6" y="188.9">C323</text>
<text x="115.6" y="191.5">470nF 25V</text>
<text x="133.4" y="188.9">C324</text>
<text x="133.4" y="191.5">470nF 25V</text>
<text x="241.3" y="187.4">20R 2W</text>
<text x="281.9" y="190.2">C325</text>
<text x="299.7" y="190.2">C326</text>
<text x="76.2" y="194.3">R350</text>
<text x="242.6" y="195.8">R351</text>
<text x="281.9" y="192.7">470nF 25V</text>
<text x="299.7" y="192.7">470nF 25V</text>
<text x="73.5" y="198.8">100R 0.1%</text>
<text x="239.8" y="200.1">100R 0.1%</text>
<text x="75" y="209">20R 2W</text>
<text x="76.2" y="204.7">R354</text>
<text x="242.6" y="205.9">R355</text>
<text x="115.6" y="211.8">C327</text>
<text x="115.6" y="214.3">470nF 25V</text>
<text x="133.4" y="211.8">C328</text>
<text x="133.4" y="214.3">470nF 25V</text>
<text x="241.3" y="210.3">20R 2W</text>
<text x="281.9" y="213.1">C329</text>
<text x="281.9" y="215.6">470nF 25V</text>
<text x="299.7" y="213.1">C330</text>
<text x="299.7" y="215.6">470nF 25V</text>
<text x="76.2" y="218.4">R357</text>
<text x="242.6" y="218.6">R358</text>
<text x="73.5" y="223">100R 0.1%</text>
<text x="239.8" y="223">100R 0.1%</text>
<text x="75" y="233.1">20R 2W</text>
<text x="76.2" y="228.8">R361</text>
<text x="241.3" y="233.1">20R 2W</text>
<text x="242.6" y="228.8">R362</text>
<text x="115.6" y="235.9">C331</text>
<text x="115.6" y="238.5">470nF 25V</text>
<text x="133.4" y="235.9">C332</text>
<text x="133.4" y="238.5">470nF 25V</text>
<text x="281.9" y="235.9">C333</text>
<text x="281.9" y="238.5">470nF 25V</text>
<text x="299.7" y="235.9">C334</text>
<text x="299.7" y="238.5">470nF 25V</text>
<text x="71.6" y="248.6">GND</text>
<text x="109.7" y="248.6">GND</text>
<text x="127.5" y="248.6">GND</text>
</g>
<g font-size="1.3" fill="#0000c2">
<text x="76.8" y="32.7">DNP if cell not used</text>
<text x="48.6" y="41.6">Populate if cell not used</text>
<text x="155.8" y="41.6">Populate if cell not used</text>
<text x="76.8" y="42.9">DNP if cell not used</text>
<text x="155.8" y="53">Populate if cell not used</text>
<text x="76.8" y="55.6">DNP if cell not used</text>
<text x="243.1" y="56.9">DNP if cell not used</text>
<text x="48.6" y="64.5">Populate if cell not used</text>
<text x="76.8" y="65.7">DNP if cell not used</text>
<text x="155.8" y="64.5">Populate if cell not used</text>
<text x="215" y="65.7">Populate if cell not used</text>
<text x="321.4" y="65.7">Populate if cell not used</text>
<text x="243.1" y="67">DNP if cell not used</text>
<text x="321.4" y="77.2">Populate if cell not used</text>
<text x="243.1" y="79.7">DNP if cell not used</text>
<text x="215" y="88.6">Populate if cell not used</text>
<text x="243.1" y="89.9">DNP if cell not used</text>
<text x="321.4" y="88.6">Populate if cell not used</text>
<text x="228.1" y="98.8">DNP if cell not used</text>
<text x="321.7" y="100">Populate if cell not used</text>
<text x="243.1" y="102.6">DNP if cell not used</text>
<text x="215.2" y="112">Populate if cell not used</text>
<text x="243.1" y="112.7">DNP if cell not used</text>
<text x="321.7" y="111.5">Populate if cell not used</text>
<text x="243.1" y="125.4">DNP if cell not used</text>
<text x="321.7" y="122.9">Populate if cell not used</text>
<text x="215" y="134.3">Populate if cell not used</text>
<text x="243.1" y="135.6">DNP if cell not used</text>
<text x="321.4" y="134.3">Populate if cell not used</text>
<text x="243.1" y="148.3">DNP if cell not used</text>
<text x="321.4" y="145.8">Populate if cell not used</text>
<text x="215" y="157.2">Populate if cell not used</text>
<text x="243.1" y="158.5">DNP if cell not used</text>
<text x="321.4" y="157.2">Populate if cell not used</text>
<text x="243.1" y="171.2">DNP if cell not used</text>
<text x="321.4" y="168.6">Populate if cell not used</text>
<text x="214.7" y="180">Populate if cell not used</text>
<text x="243.1" y="181.3">DNP if cell not used</text>
<text x="321.4" y="180">Populate if cell not used</text>
<text x="321.4" y="191.5">Populate if cell not used</text>
<text x="243.1" y="194">DNP if cell not used</text>
<text x="215" y="202.9">Populate if cell not used</text>
<text x="321.4" y="202.9">Populate if cell not used</text>
<text x="243.1" y="204.2">DNP if cell not used</text>
<text x="321.4" y="214.3">Populate if cell not used</text>
<text x="243.1" y="216.9">DNP if cell not used</text>
<text x="215" y="225.8">Populate if cell not used</text>
<text x="243.1" y="227">DNP if cell not used</text>
<text x="321.4" y="225.8">Populate if cell not used</text>
</g>
<g font-size="1.3" fill="#725600">
<text x="35.6" y="36.5">cell8</text>
<text x="158.9" y="36.5">VC8</text>
<text x="158.9" y="46.7">CB8</text>
<text x="35.6" y="59.4">cell7</text>
<text x="158.9" y="59.4">VC7</text>
<text x="325.2" y="60.7">VC16</text>
<text x="158.9" y="69.6">CB7</text>
<text x="325.2" y="70.8">CB16</text>
<text x="35.6" y="82.3">cell6</text>
<text x="158.9" y="82.3">VC6</text>
<text x="200.8" y="83.5">cell15</text>
<text x="325.2" y="83.5">VC15</text>
<text x="158.9" y="92.4">CB6</text>
<text x="325.2" y="93.7">CB15</text>
<text x="35.6" y="105.1">cell5</text>
<text x="158.9" y="105.1">VC5</text>
<text x="200.8" y="106.4">cell14</text>
<text x="325.2" y="106.4">VC14</text>
<text x="158.9" y="115.3">CB5</text>
<text x="325.2" y="116.5">CB14</text>
<text x="35.6" y="128">cell4</text>
<text x="158.9" y="128">VC4</text>
<text x="200.8" y="129.2">cell13</text>
<text x="325.2" y="129.2">VC13</text>
<text x="158.9" y="138.1">CB4</text>
<text x="325.2" y="139.4">CB13</text>
<text x="35.6" y="150.8">cell3</text>
<text x="158.9" y="150.8">VC3</text>
<text x="200.8" y="152.1">cell12</text>
<text x="325.2" y="152.1">VC12</text>
<text x="158.9" y="161">CB3</text>
<text x="325.2" y="162.3">CB12</text>
<text x="35.6" y="173.7">cell2</text>
<text x="158.9" y="173.7">VC2</text>
<text x="200.8" y="175">cell11</text>
<text x="325.2" y="175">VC11</text>
<text x="158.9" y="183.9">CB2</text>
<text x="325.2" y="185.1">CB11</text>
<text x="35.6" y="196.6">cell1</text>
<text x="158.9" y="196.6">VC1</text>
<text x="200.8" y="197.8">cell10</text>
<text x="325.2" y="197.8">VC10</text>
<text x="158.9" y="206.7">CB1</text>
<text x="325.2" y="208">CB10</text>
<text x="158.9" y="220.7">VC0</text>
<text x="202" y="220.7">cell9</text>
<text x="325.2" y="220.7">VC9</text>
<text x="158.9" y="230.8">CB0</text>
<text x="325.2" y="230.8">CB9</text>
</g>
<g font-size="1.3" fill="#939391">
<text x="41.1" y="40.6">R302</text>
<text x="147.3" y="40.6">R303</text>
<text x="42.3" y="42.6">0R</text>
<text x="149" y="42.6">0R</text>
<text x="147.3" y="52">R305</text>
<text x="149" y="54.1">0R</text>
<text x="41.1" y="63.5">R308</text>
<text x="42.3" y="65.5">0R</text>
<text x="147.3" y="63.5">R309</text>
<text x="149" y="65.5">0R</text>
<text x="207" y="64.7">R310</text>
<text x="313.7" y="64.7">R311</text>
<text x="208.7" y="66.8">0R</text>
<text x="315.4" y="66.8">0R</text>
<text x="313.7" y="76.2">R314</text>
<text x="315.4" y="78.2">0R</text>
<text x="207" y="87.6">R317</text>
<text x="208.7" y="89.6">0R</text>
<text x="313.7" y="87.6">R318</text>
<text x="315.4" y="89.6">0R</text>
<text x="313.7" y="99">R321</text>
<text x="315.4" y="101">0R</text>
<text x="207" y="110.4">R324</text>
<text x="208.7" y="112.5">0R</text>
<text x="313.7" y="110.4">R325</text>
<text x="315.4" y="112.5">0R</text>
<text x="313.7" y="121.9">R328</text>
<text x="315.4" y="123.9">0R</text>
<text x="207" y="133.3">R331</text>
<text x="208.7" y="135.3">0R</text>
<text x="313.7" y="133.3">R332</text>
<text x="315.4" y="135.3">0R</text>
<text x="313.7" y="144.7">R335</text>
<text x="315.4" y="146.8">0R</text>
<text x="207" y="156.2">R338</text>
<text x="208.7" y="158.2">0R</text>
<text x="313.7" y="156.2">R339</text>
<text x="315.4" y="158.2">0R</text>
<text x="313.7" y="167.6">R342</text>
<text x="315.4" y="169.6">0R</text>
<text x="207" y="179">R345</text>
<text x="313.7" y="179">R346</text>
<text x="208.7" y="181.1">0R</text>
<text x="315.4" y="181.1">0R</text>
<text x="313.7" y="190.5">R349</text>
<text x="315.4" y="192.5">0R</text>
<text x="207" y="201.9">R352</text>
<text x="208.7" y="203.9">0R</text>
<text x="313.7" y="201.9">R353</text>
<text x="315.4" y="203.9">0R</text>
<text x="313.7" y="213.3">R356</text>
<text x="315.4" y="215.3">0R</text>
<text x="207" y="224.7">R359</text>
<text x="208.7" y="226.8">0R</text>
<text x="313.7" y="224.7">R360</text>
<text x="315.4" y="226.8">0R</text>
</g>
</svg>
